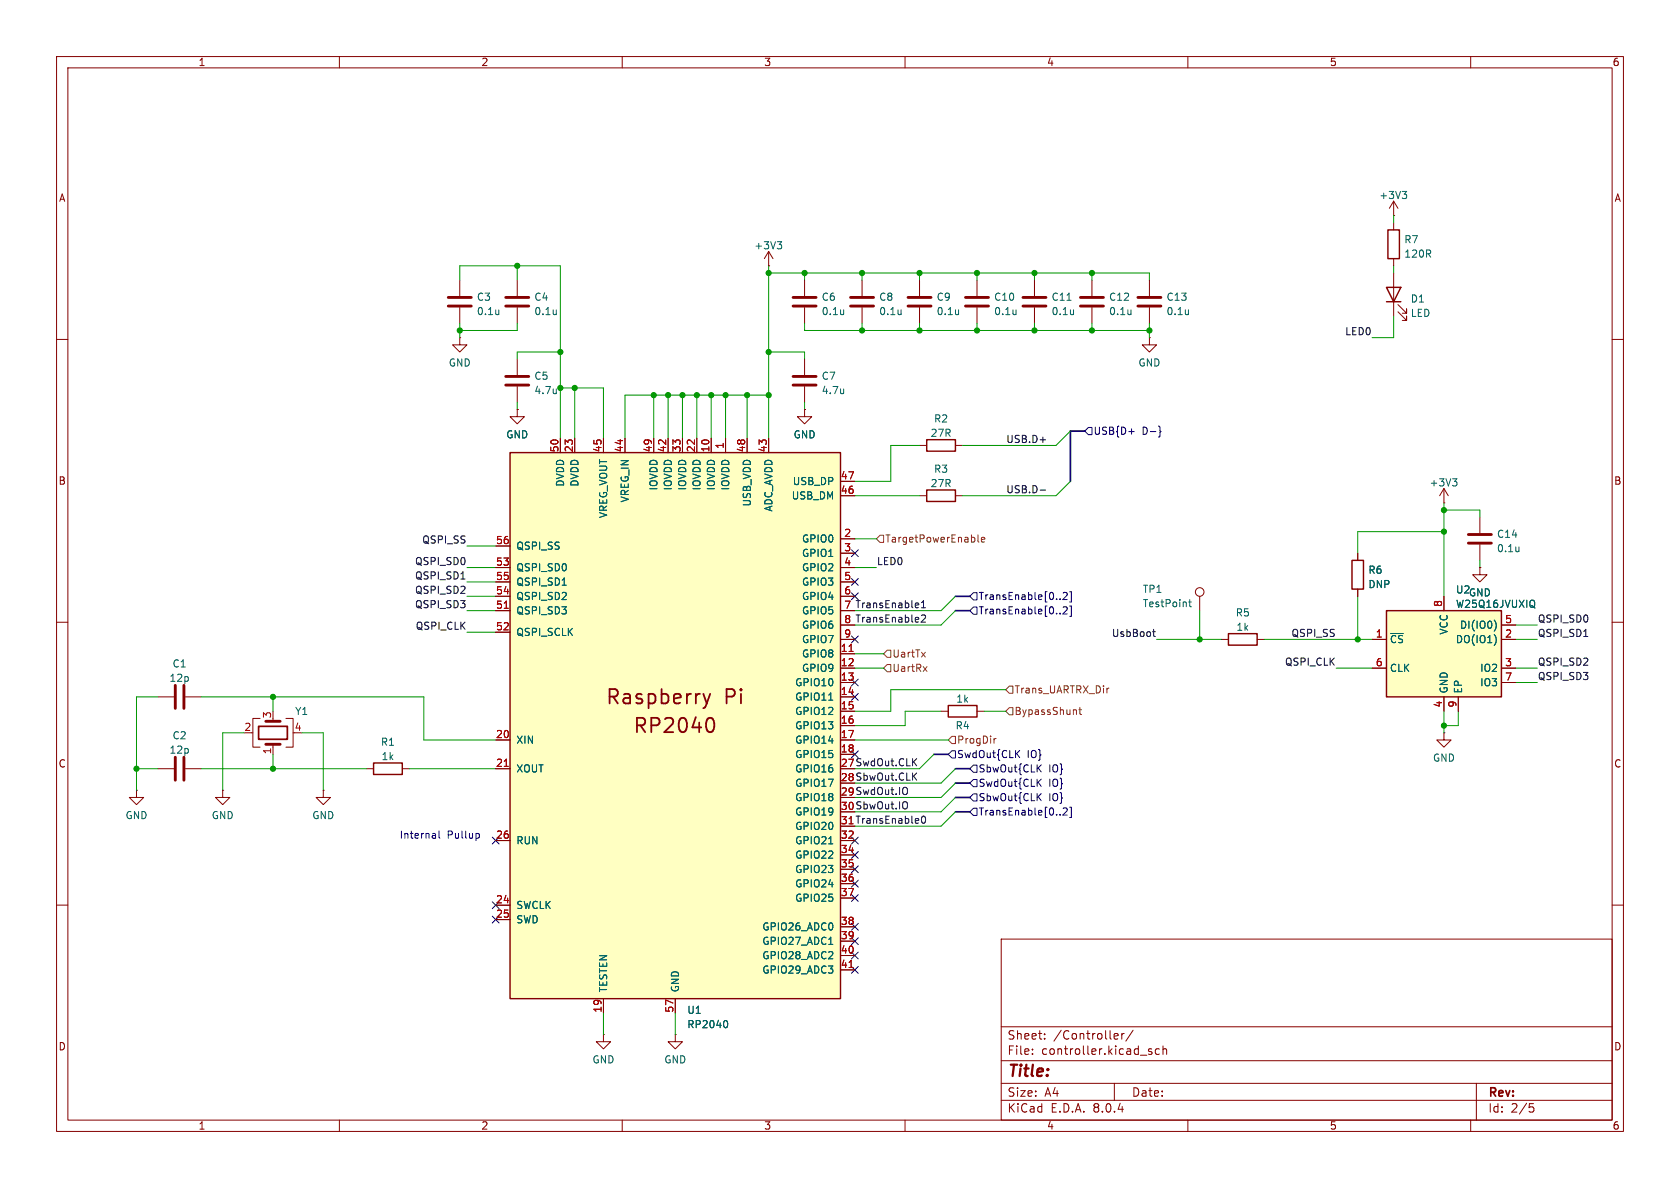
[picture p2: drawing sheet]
<svg xmlns="http://www.w3.org/2000/svg" width="297mm" height="210mm" viewBox="0 0 297 210" stroke-linecap="round" stroke-linejoin="round" font-family="sans-serif">
<g fill="none" stroke="#840000" stroke-width=".18">
<path d="M10 10h277v190h-277zM12 12h273v186h-273zM60 10v2M110 10v2M160 10v2M210 10v2M260 10v2M10 60h2M81.3 59.7v1.3h1.2l-1.2 1.2-1.3-1.2h1.3M81.3 59.7h.1M81.3 49.5v2.8M81.3 54.4v2.8"/>
<path d="M91.4 49.5v2.8M91.4 54.4v2.8M152.4 49.5v2.8M152.4 54.4v2.8M162.6 49.5v2.8M162.6 54.4v2.8M172.7 49.5v2.8M172.7 54.4v2.8M193 49.5v2.8M193 54.4v2.8M203.2 49.5v2.8M203.2 54.4v2.8"/>
<path d="M285 60h2M91.4 72.4v1.3h1.3l-1.3 1.2-1.2-1.2h1.2M91.4 72.4h.1M91.4 63.5v2.8M91.4 68.3v2.8M240 97.8v1.3M255.3 88.9h.1M255.3 86.4l-.8 1.2M255.3 86.4v2.5M255.3 86.4l.7 1.2M10 110h2M212.1 105.4v2.6"/>
<path d="M215.9 113h1.3M222.2 113h1.3M240 104.1v1.3M261.6 100.3v1.3h1.3l-1.3 1.3-1.3-1.3h1.3M261.6 100.3h.1M285 110h2M64.8 135.9h1.2M71.1 135.9h1.3M166.4 125.7h1.2M172.7 125.7h1.3M255.3 129.5v1.3h1.2l-1.2 1.3-1.3-1.3h1.3M255.3 129.5h.1"/>
<path d="M10 160h2M285 160h2M177 166h108v32h-108zM60 198v2M110 198v2M160 198v2M177 194.5h108M177 191.5h108M177 187.5h108M177 181.5h108M182.5 186.3v.1M182.5 185.5v.1"/>
<path d="M184.7 183.6v.1M184.7 182.8v.1M197 191.5v3M197.2 182.7l.4 .1 .1 .3-.7 .1M197.6 183.6l-.4 .1M198.3 182.7v1M198.7 182.7l-.2 .1-.2 .2M200.3 182.1l-1.3 2M203.1 185.8l.5 .2 .1 .2-.2 .2-.5-.1M203.1 185.5h.5M205 185.5l-.5-.1-.3 .3v.4l.2 .2h.6M205.6 185.5l.2-.1 .4 .1v.9"/>
<path d="M205.6 184.9v1.5M210 198v2M260 198v2M261 191.5v6.5M270.4 195.1h.7M270.5 195.7h.4l.3 .3-.2 .5-.5 .1"/>
<circle cx="212.1" cy="104.6" r=".76"/>
</g>
<g fill="none" stroke="#006464" stroke-width=".18">
<path d="M88.2 54.8v.8M88.2 55.5l-.1 .1M98.3 54.8v.8M98.3 55.5v.1M159.3 54.8v.8M159.3 55.5l-.1 .1M169.5 54.8v.8M169.5 55.5l-.1 .1M179.6 54.8v.8M179.6 55.5v.1M199.9 54.8v.8M199.9 55.5v.1"/>
<path d="M210.1 54.8v.8M210.1 55.5l-.1 .1M98.3 68.7v.9M98.3 69.5h.1M256.8 84.6h.8l-.5 .5M257.3 85.1l.3 .3v.3l-.3 .2M210.1 106.4h.5M210.3 106v1.1l.3 .2"/>
</g>
<path d="M239 99.1h2v5h-2zM217.2 112h5v2h-5zM66 134.9h5.1v2h-5.1zM167.6 124.7h5.1v2h-5.1z" fill="none" stroke="#840000" stroke-width=".25"/>
<g fill="none" stroke="#840000" stroke-width=".51">
<path d="M79.2 54.1h4.1M79.2 52.6h4.1M89.4 54.1h4.1M89.4 52.6h4.1M150.4 54.1h4M150.4 52.6h4M160.5 54.1h4.1M160.5 52.6h4.1M170.7 54.1h4.1M170.7 52.6h4.1M191 54.1h4.1M191 52.6h4.1"/>
<path d="M201.2 54.1h4M201.2 52.6h4M89.4 68.1h4.1M89.4 66.5h4.1"/>
</g>
<path d="M245.1 108h20.3v15.2h-20.3z" fill="#ffffc2"/>
<path d="M245.1 50.8h2.5l-1.2 2.5zM245.1 53.3h2.5M163.8 86.6h5.1v2h-5.1zM245.1 108h20.3v15.2h-20.3z" fill="none" stroke="#840000" stroke-width=".25"/>
<g fill="none" stroke="#840000" stroke-width=".18">
<path d="M142.2 49.5v2.8M142.2 54.4v2.8M182.9 49.5v2.8M182.9 54.4v2.8M203.2 59.7v1.3h1.3l-1.3 1.2-1.3-1.2h1.3M203.2 59.7h.1M246.4 48.3v7.6M247.1 55.1l1.6 1.5v-.7v.7h-.8M247.1 53.8l1.6 1.6v-.8v.8h-.8M142.2 72.4v1.3h1.3l-1.3 1.2-1.2-1.2h1.2M142.2 72.4h.1M142.2 63.5v2.8"/>
<path d="M142.2 68.3v2.8M162.6 87.6h1.2M168.9 87.6h1.3M242.6 113h2.5M242.6 118.1h2.5M255.3 105.4v2.6M265.4 113h2.6M265.4 118.1h2.6M265.4 110.5h2.6M24.1 139.7v1.3h1.3l-1.3 1.2-1.2-1.2h1.2M24.1 139.7h.1M27.9 135.9h2.8"/>
<path d="M27.9 123.2h2.8M32.8 135.9h2.8M32.8 123.2h2.8M39.4 139.7v1.3h1.2l-1.2 1.2-1.3-1.2h1.3M39.4 139.7h.1M57.1 139.7v1.3h1.3l-1.3 1.2-1.2-1.2h1.2M57.1 139.7h.1M255.3 123.2v2.5M257.8 123.2v2.5M265.4 120.7h2.6M106.7 182.9v1.3h1.2l-1.2 1.2-1.3-1.2h1.3M106.7 182.9h.1"/>
<path d="M119.4 182.9v1.3h1.2l-1.2 1.2-1.3-1.2h1.3M119.4 182.9h.1"/>
</g>
<path d="M149.1 54.8v.8M149.1 55.5v.1M188.6 53.1h.8M189.8 54.8v.8M189.8 55.5l-.1 .1M149.1 68.7v.9M149.1 69.5h.1M264.2 109.7a1.49 1.49 0 0 1 0 1.8M264.5 112.7v.8M271.1 106.2a.91 .91 0 0 1 0 1.1l.3 .2" fill="none" stroke="#006464" stroke-width=".18"/>
<path d="M140.2 54.1h4.1M140.2 52.6h4.1M180.8 54.1h4.1M180.8 52.6h4.1M140.2 68.1h4.1M140.2 66.5h4.1M31 121.2v4M31 133.9v4M32.5 121.2v4M32.5 133.9v4" fill="none" stroke="#840000" stroke-width=".51"/>
<path d="M90.2 80h58.4v96.5h-58.4z" fill="#ffffc2"/>
<path d="M245.4 40.6h2v5.1h-2zM163.8 77.7h5.1v2.1h-5.1zM90.2 80h58.4v96.5h-58.4z" fill="none" stroke="#840000" stroke-width=".25"/>
<path d="M124.3 122.7l.6 1.6M124.9 124.3l-.2 .7-.4 .2M125.4 126.9a.65 .65 0 0 1 .8 .5 1.49 1.49 0 0 1-.5 2h-.3M125.5 122.7l-.6 1.6" fill="none" stroke="#840000" stroke-width=".32"/>
<g fill="none" stroke="#840000" stroke-width=".18">
<path d="M246.4 38.1h.1M246.4 35.6v2.5M246.4 39.4v1.2M246.4 35.6l-.8 1.2M246.4 35.6l.7 1.2M135.9 47h.1M135.9 44.5v2.5M135.9 44.5l-.8 1.2M135.9 44.5l.8 1.2M246.4 45.7v1.3M91.4 72.4h.1M99.1 77.5v2.5"/>
<path d="M101.6 77.5v2.5M106.7 77.5v2.5M110.5 77.5v2.5M115.6 77.5v2.5M118.1 77.5v2.5M120.6 77.5v2.5M123.2 77.5v2.5M125.7 77.5v2.5M128.3 77.5v2.5M132.1 77.5v2.5M135.9 77.5v2.5M142.2 72.4h.1"/>
<path d="M162.6 78.7h1.2M168.9 78.7h1.3M87.6 96.5h2.6M148.6 95.3h2.5M148.6 97.8h2.5M148.6 87.6h2.5M148.6 85.1h2.5M240 97.8v1.3M261.6 91.4v2.8M261.6 96.3v2.8M87.6 100.3h2.6M87.6 102.9h2.6"/>
<path d="M87.6 108h2.6M87.6 111.8h2.6M87.6 105.4h2.6M148.6 115.6h2.5M148.6 118.1h2.5M148.6 100.3h2.5M148.6 102.9h2.5M148.6 108h2.5M148.6 105.4h2.5M148.6 110.5h2.5M148.6 113h2.5M240 104.1v1.3"/>
<path d="M242.6 118.1h2.5M242.6 113h2.5M255.3 105.4v2.6M261.6 100.3h.1M265.4 118.1h2.6M265.4 110.5h2.6M265.4 113h2.6M44.4 129.5h.3M46 127h-1.3v5.1h1.3M48.3 131.6v1.8M50.5 127h1.3v5.1h-1.3M87.6 130.8h2.6"/>
<path d="M87.6 135.9h2.6M148.6 120.7h2.5M148.6 123.2h2.5M148.6 125.7h2.5M148.6 128.3h2.5M148.6 130.8h2.5M148.6 133.4h2.5M255.3 123.2v2.5M257.8 123.2v2.5M265.4 120.7h2.6M87.6 148.6h2.6M148.6 148.6h2.5"/>
<path d="M148.6 151.1h2.5M148.6 153.7h2.5M148.6 156.2h2.5M148.6 158.8h2.5M87.6 160h2.6M87.6 162.6h2.6M106.7 176.5v2.6M119.4 176.5v2.6M148.6 163.8h2.5M148.6 166.4h2.5M148.6 168.9h2.5M148.6 171.5h2.5"/>
</g>
<path d="M89.1 107.5h.8M150.1 115.2h.7M89.1 135.5h.8M150.1 171h.7" fill="none" stroke="#a90000" stroke-width=".18"/>
<g fill="none" stroke="#006464" stroke-width=".18">
<path d="M247.9 33.8h.8l-.4 .5M248.4 34.3l.3 .3v.3l-.3 .2M137.4 42.7h.8l-.4 .5M137.9 43.2l.3 .2v.4l-.3 .2M268.5 96.7v.8M268.5 97.4v.1M99.4 103.4h.7M264.2 109.7a1.49 1.49 0 0 1 0 1.8M264.5 112.7v.8M271.1 106.2a.91 .91 0 0 1 0 1.1l.3 .2M146.5 123.8h.7M146.5 149.2h.7"/>
<path d="M146.5 166.9h.7M128.3 180.4a.79 .79 0 0 1 0 1.3"/>
</g>
<path d="M45.7 128.4h5.1v2.3h-5.1z" fill="none" stroke="#840000" stroke-width=".3"/>
<path d="M259.6 96h4.1M259.6 94.5h4.1M47 131.6h2.5M47 127.5h2.5" fill="none" stroke="#840000" stroke-width=".51"/>
<g fill="none" stroke="#725600" stroke-width=".18">
<path d="M155.6 94.6h.6v1.3h-.6l-.7-.6zM172.9 94.6v1l.2 .2M173.5 95.4l.6-.1-.1-.3h-.3l-.2 .2 .1 .6h.4M156.8 114.9h.7v1.3h-.7l-.6-.6zM156.8 117.5h.7v1.2h-.7l-.6-.6zM163.2 117.8l.7 .9M163.9 117.8l-.7 .9M168.3 130.2h.6v1.2h-.6l-.7-.6zM175.7 130.5v.9M176.1 130.5l-.4 .3M177.8 121.9l.6-.6h.7v1.3h-.7zM177.8 125.7l.6-.6h.7v1.3h-.7z"/>
<path d="M190.2 125.5l.1 .8M190.7 125.5h.5M190.9 125v1.1l.3 .2M196.1 121.7h-.3"/>
</g>
<g fill="none" stroke="#000084" stroke-width=".18">
<path d="M192.4 75.6h.6v1.2h-.6l-.6-.6zM199.6 76.3h.9M204.9 75.3l.2 .2v.6l.1 .2-.1 .2v.6l-.2 .2M150.5 97.2l1.2 1.2M151.7 97.2l-1.2 1.2M150.5 112.4l1.2 1.2M150.5 104.8l1.2 1.2M150.5 102.3l1.2 1.2M151.7 112.4l-1.2 1.2M151.7 104.8l-1.2 1.2M151.7 102.3l-1.2 1.2M172.1 107.3h.6v1.3h-.6l-.7-.6z"/>
<path d="M172.1 104.8h.6v1.2h-.6l-.7-.6zM187.4 108.4v.1M187.4 105.9v.1M187.9 107.4l.5-.1 .3 .3-.8 .9h.8M187.9 104.8l.5-.1 .3 .4-.8 .9h.8M189.1 107.1h.3v1.9h-.3M189.1 104.6h.3v1.8h-.3M150.5 132.7l1.2 1.3M150.5 120l1.2 1.3M150.5 122.6l1.2 1.2M151.7 132.7l-1.2 1.3M151.7 120l-1.2 1.3"/>
<path d="M151.7 122.6l-1.2 1.2M168.3 132.7h.6v1.3h-.6l-.7-.6zM172.1 137.8h.6v1.3h-.6l-.7-.7zM172.1 135.3h.6v1.2h-.6l-.7-.6zM179.7 133.2l.6 .7M180.3 132.7l-.8 .7M183.5 138.3l.6 .7M183.5 135.7l.6 .8M184.1 137.7l-.7 .8M184.1 135.2l-.7 .7M87 148l1.2 1.2M87 159.4l1.2 1.2"/>
<path d="M88.2 148l-1.2 1.2M88.2 159.4l-1.2 1.2M150.5 150.5l1.2 1.2M150.5 153.1l1.2 1.2M150.5 158.1l1.2 1.3M150.5 155.6l1.2 1.2M150.5 148l1.2 1.2M151.7 150.5l-1.2 1.2M151.7 153.1l-1.2 1.2M151.7 158.1l-1.2 1.3M151.7 155.6l-1.2 1.2M151.7 148l-1.2 1.2"/>
<path d="M172.1 140.3h.6v1.3h-.6l-.7-.6zM172.1 142.9h.6v1.2h-.6l-.7-.6zM183.5 140.8l.6 .7M184.1 140.3l-.7 .7M187.4 144v.1M187.9 142.9l.5-.1 .3 .4-.8 .9h.8M189.1 142.7h.3v1.8h-.3M87 162l1.2 1.2M88.2 162l-1.2 1.2M150.5 163.2l1.2 1.2M150.5 165.8l1.2 1.2M150.5 170.8l1.2 1.3"/>
<path d="M150.5 168.3l1.2 1.2M151.7 163.2l-1.2 1.2M151.7 165.8l-1.2 1.2M151.7 170.8l-1.2 1.3M151.7 168.3l-1.2 1.2"/>
</g>
<g fill="none" stroke="#0f0f0f" stroke-width=".18">
<path d="M183.9 77.7h1M183.9 86.6h1M81.5 102.4h.7M162.4 106.7v.2l-.6 .1M162.9 108.8l.5-.1 .2 .4-.8 .9h.8M162.9 107.4h.7M162.9 106.5l.4-.3v1.2M203.8 111.7h.4M203.9 111.2v1.1l.3 .2M280 112.5h.7M160.2 139.2a.9 .9 0 0 1 0 1.2M161.5 134.7l.6 .7"/>
<path d="M161.5 137.2l.6 .7M162.1 134.1l-.8 .7M162.1 136.6l-.8 .8M160.2 141.8a.9 .9 0 0 1 0 1.1M163 144.4l.2-.1a.68 .68 0 0 1 .4 .6 .68 .68 0 0 1-.4 .6l-.2-.1-.1-.3z"/>
</g>
<path d="M76.9 147.4l.1 .8M77 148.1l-.1 .1M77 147.6l-.1 .1M77.6 146.9v1.1l.2 .2M84.5 147.3l.2 .3v.3l-.2 .3" fill="none" stroke="#0000c2" stroke-width=".18"/>
<path d="M191.8 76.2h-2.6v8.9M168.9 108h2.5M168.9 105.4h2.5M165.1 133.4h2.5M168.9 138.4h2.5M168.9 135.9h2.5M168.9 141h2.5M168.9 143.5h2.5" fill="none" stroke="#000084" stroke-width=".3"/>
<g fill="none" stroke="#009600" stroke-width=".18">
<path d="M246.4 38.1v1.3M81.3 49.5v-2.5h17.8v30.5M81.3 57.2v2.5M91.4 57.2v1.2h-10.1M91.4 47v2.5M135.9 48.3h67.3v1.2M135.9 47v30.5M142.2 57.2v1.2h61M142.2 48.3v1.2M152.4 48.3v1.2M152.4 57.2v1.2M162.6 48.3v1.2"/>
<path d="M162.6 57.2v1.2M172.7 48.3v1.2M172.7 57.2v1.2M182.9 48.3v1.2M182.9 57.2v1.2M193 48.3v1.2M193 57.2v1.2M203.2 57.2v2.5M246.4 47v1.3M246.4 55.9v3.8h-3.8M91.4 71.1v1.3M99.1 62.2h-7.7v1.3"/>
<path d="M99.1 68.6h7.6v8.9M101.6 68.6v8.9M115.6 69.9v7.6M118.1 69.9v7.6M120.6 69.9v7.6M123.2 69.9v7.6M125.7 69.9v7.6M128.3 69.9v7.6M132.1 69.9v7.6M135.9 62.2h6.3v1.3M135.9 69.9h-25.4v7.6M142.2 71.1v1.3"/>
<path d="M162.6 78.7h-5.1v6.4h-6.4M189.2 76.2l-2.5 2.5h-16.5M82.5 96.5h5.1M151.1 87.6h11.5M151.1 95.3h3.8M189.2 85.1l-2.5 2.5h-16.5M255.3 88.9v16.5M255.3 94h-15.3v3.8M255.3 90.2h6.3v1.2M261.6 99.1v1.2M82.5 100.3h5.1M82.5 108h5.1"/>
<path d="M82.5 102.9h5.1M82.5 105.4h5.1M82.5 111.8h5.1M151.1 100.3h3.8M151.1 118.1h5.1M151.1 115.6h5.1M168.9 108l-2.5 2.5h-15.3M168.9 105.4l-2.5 2.6h-15.3M204.5 113h11.4M212.1 108v5M223.5 113h19.1M236.2 118.1h6.4"/>
<path d="M240 105.4v7.6M268 113h3.8M268 110.5h3.8M268 118.1h3.8M24.1 135.9h3.8M27.9 123.2h-3.8v16.5M35.6 123.2h39.3v7.6h12.7M35.6 135.9h29.2M43.2 129.5h-3.8v10.2M48.3 123.2v2.5M48.3 133.4v2.5M53.3 129.5h3.8v10.2"/>
<path d="M72.4 135.9h15.2M151.1 130.8h16.5M165.1 133.4l-2.5 2.5h-11.5M166.4 125.7h-6.4v2.6h-8.9M168.9 138.4l-2.5 2.6h-15.3M168.9 135.9l-2.5 2.5h-15.3M174 125.7h3.8M177.8 121.9h-20.3v3.8h-6.4M255.3 125.7v3.8M257.8 125.7v2.6h-2.5M268 120.7h3.8M168.9 141l-2.5 2.5h-15.3"/>
<path d="M168.9 143.5l-2.5 2.6h-15.3M106.7 179.1v3.8M119.4 179.1v3.8"/>
</g>
<g fill="#009600" stroke="#009600" stroke-width=".18">
<circle cx="135.9" cy="62.2" r=".46"/>
<circle cx="123.2" cy="69.9" r=".46"/>
<circle cx="120.6" cy="69.9" r=".46"/>
<circle cx="135.9" cy="69.9" r=".46"/>
<circle cx="132.1" cy="69.9" r=".46"/>
<circle cx="128.3" cy="69.9" r=".46"/>
<circle cx="125.7" cy="69.9" r=".46"/>
<circle cx="142.2" cy="48.3" r=".46"/>
<circle cx="135.9" cy="48.3" r=".46"/>
<circle cx="118.1" cy="69.9" r=".46"/>
<circle cx="115.6" cy="69.9" r=".46"/>
<circle cx="182.9" cy="48.3" r=".46"/>
<circle cx="172.7" cy="48.3" r=".46"/>
<circle cx="193" cy="58.4" r=".46"/>
<circle cx="182.9" cy="58.4" r=".46"/>
<circle cx="203.2" cy="58.4" r=".46"/>
<circle cx="193" cy="48.3" r=".46"/>
<circle cx="24.1" cy="135.9" r=".46"/>
<circle cx="48.3" cy="135.9" r=".46"/>
<circle cx="91.4" cy="47" r=".46"/>
<circle cx="99.1" cy="62.2" r=".46"/>
<circle cx="48.3" cy="123.2" r=".46"/>
<circle cx="99.1" cy="68.6" r=".46"/>
<circle cx="101.6" cy="68.6" r=".46"/>
<circle cx="81.3" cy="58.4" r=".46"/>
<circle cx="162.6" cy="48.3" r=".46"/>
<circle cx="152.4" cy="48.3" r=".46"/>
<circle cx="152.4" cy="58.4" r=".46"/>
<circle cx="162.6" cy="58.4" r=".46"/>
<circle cx="172.7" cy="58.4" r=".46"/>
<circle cx="240" cy="113" r=".46"/>
<circle cx="255.3" cy="94" r=".46"/>
<circle cx="255.3" cy="128.3" r=".46"/>
<circle cx="255.3" cy="90.2" r=".46"/>
<circle cx="212.1" cy="113" r=".46"/>
</g>
<g font-size="3.5" fill="#840000">
<text x="106.9" y="124.9">Raspberry</text>
<text x="128.1" y="124.9">Pi</text>
<text x="111.8" y="130">RP2040</text>
</g>
<text font-size="2.8" fill="#840000" x="178" y="190.9">Title:</text>
<g font-size="2.1" fill="#840000">
<text x="178" y="184">Sheet:</text>
<text x="186.2" y="184">/Controller/</text>
<text x="178" y="186.7">File:</text>
<text x="184.1" y="186.7">controller.kicad_sch</text>
<text x="178" y="196.9">KiCad</text>
<text x="178" y="194.1">Size:</text>
<text x="184.7" y="194.1">A4</text>
<text x="185.7" y="196.9">E.D.A.</text>
<text x="193.3" y="196.9">8.0.4</text>
<text x="200" y="194.1">Date:</text>
<text x="263" y="194.3">Rev:</text>
<text x="263" y="196.9">Id:</text>
<text x="267.1" y="196.9">2/5</text>
</g>
<g font-size="1.8" fill="#840000">
<text x="35" y="11.9">1</text>
<text x="85" y="11.9">2</text>
<text x="135" y="11.9">3</text>
<text x="185" y="11.9">4</text>
<text x="235" y="11.9">5</text>
<text x="285" y="11.9">6</text>
<text x="10.3" y="35.9">A</text>
<text x="285.3" y="35.9">A</text>
<text x="10.3" y="85.9">B</text>
<text x="285.3" y="85.9">B</text>
<text x="10.3" y="135.9">C</text>
<text x="148.5" y="135.6">27 SwdOut.CLK</text>
<text x="285.3" y="135.9">C</text>
<text x="148.5" y="138.2">28 SbwOut.CLK</text>
<text x="148.5" y="140.7">29 SwdOut.IO</text>
<text x="148.5" y="143.3">30 SbwOut.IO</text>
<text x="10.3" y="185.9">D</text>
<text x="285.3" y="185.9">D</text>
<text x="35" y="199.9">1</text>
<text x="85" y="199.9">2</text>
<text x="135" y="199.9">3</text>
<text x="185" y="199.9">4</text>
<text x="235" y="199.9">5</text>
<text x="285" y="199.9">6</text>
</g>
<g font-size="1.8" fill="#006464">
<text x="243.7" y="35.4">+3V3</text>
<text x="133.2" y="44.3">+3V3</text>
<text x="248.2" y="43.2">R7</text>
<text x="248.2" y="45.7">120R</text>
<text x="84.2" y="53.4">C3</text>
<text x="94.4" y="53.4">C4</text>
<text x="145.2" y="53.4">C6</text>
<text x="155.3" y="53.4">C8</text>
<text x="165.5" y="53.4">C9</text>
<text x="175.7" y="53.4">C10</text>
<text x="185.8" y="53.4">C11</text>
<text x="196" y="53.4">C12</text>
<text x="206.1" y="53.4">C13</text>
<text x="249.3" y="53.7">D1</text>
<text x="84.2" y="55.9">0.1u</text>
<text x="94.4" y="55.9">0.1u</text>
<text x="145.2" y="55.9">0.1u</text>
<text x="155.3" y="55.9">0.1u</text>
<text x="165.5" y="55.9">0.1u</text>
<text x="175.7" y="55.9">0.1u</text>
<text x="185.8" y="55.9">0.1u</text>
<text x="196" y="55.9">0.1u</text>
<text x="206.1" y="55.9">0.1u</text>
<text x="249.3" y="56.2">LED</text>
<text x="79.2" y="65">GND</text>
<text x="201.2" y="65">GND</text>
<text x="94.4" y="67.3">C5</text>
<text x="94.4" y="69.9">4.7u</text>
<text x="145.2" y="67.3">C7</text>
<text x="145.2" y="69.9">4.7u</text>
<text x="89.4" y="77.7">GND</text>
<text x="140.2" y="77.7">GND</text>
<text x="164.4" y="77.4">27R</text>
<text x="165" y="74.9">R2</text>
<text x="165" y="83.8">R3</text>
<text x="99.9" y="86.1" transform="rotate(-90 99.9 86.1)">DVDD</text>
<text x="102.5" y="86.1" transform="rotate(-90 102.5 86.1)">DVDD</text>
<text x="111.4" y="88.9" transform="rotate(-90 111.4 88.9)">VREG_IN</text>
<text x="116.4" y="86.8" transform="rotate(-90 116.4 86.8)">IOVDD</text>
<text x="119" y="86.8" transform="rotate(-90 119 86.8)">IOVDD</text>
<text x="121.5" y="86.8" transform="rotate(-90 121.5 86.8)">IOVDD</text>
<text x="124.1" y="86.8" transform="rotate(-90 124.1 86.8)">IOVDD</text>
<text x="126.6" y="86.8" transform="rotate(-90 126.6 86.8)">IOVDD</text>
<text x="129.1" y="86.8" transform="rotate(-90 129.1 86.8)">IOVDD</text>
<text x="132.9" y="89.6" transform="rotate(-90 132.9 89.6)">USB_VDD</text>
<text x="139.9" y="88.5">USB_DM</text>
<text x="140.1" y="86">USB_DP</text>
<text x="164.4" y="86.3">27R</text>
<text x="252.6" y="86.2">+3V3</text>
<text x="107.5" y="91.7" transform="rotate(-90 107.5 91.7)">VREG_VOUT</text>
<text x="136.8" y="90.5" transform="rotate(-90 136.8 90.5)">ADC_AVDD</text>
<text x="264.6" y="95.3">C14</text>
<text x="91.2" y="101.2">QSPI_SD0</text>
<text x="91.2" y="97.4">QSPI_SS</text>
<text x="141.7" y="96.1">GPIO0</text>
<text x="141.7" y="98.7">GPIO1</text>
<text x="141.7" y="101.2">GPIO2</text>
<text x="241.8" y="101.6">R6</text>
<text x="264.6" y="97.8">0.1u</text>
<text x="91.2" y="106.3">QSPI_SD2</text>
<text x="91.2" y="103.7">QSPI_SD1</text>
<text x="141.7" y="103.7">GPIO3</text>
<text x="141.7" y="106.3">GPIO4</text>
<text x="201.9" y="105">TP1</text>
<text x="201.9" y="107.5">TestPoint</text>
<text x="241.8" y="104.2">DNP</text>
<text x="257.3" y="105.1">U2</text>
<text x="257.3" y="107.7">W25Q16JVUXIQ</text>
<text x="259.6" y="105.6">GND</text>
<text x="91.2" y="108.8">QSPI_SD3</text>
<text x="91.2" y="112.6">QSPI_SCLK</text>
<text x="141.7" y="108.8">GPIO5</text>
<text x="141.7" y="111.4">GPIO6</text>
<text x="141.7" y="113.9">GPIO7</text>
<text x="218.4" y="109.2">R5</text>
<text x="218.5" y="111.7">1k</text>
<text x="245.6" y="113.9">~{CS}</text>
<text x="256.1" y="112.3" transform="rotate(-90 256.1 112.3)">VCC</text>
<text x="257.3" y="113.9">DO(IO1)</text>
<text x="258" y="111.4">DI(IO0)</text>
<text x="30.4" y="118.2">C1</text>
<text x="141.7" y="116.4">GPIO8</text>
<text x="141.7" y="119">GPIO9</text>
<text x="245.6" y="119">CLK</text>
<text x="261.6" y="119">IO2</text>
<text x="29.9" y="120.7">12p</text>
<text x="140.5" y="121.5">GPIO10</text>
<text x="140.5" y="124.1">GPIO11</text>
<text x="169" y="124.4">1k</text>
<text x="256.1" y="122.7" transform="rotate(-90 256.1 122.7)">GND</text>
<text x="258.7" y="122.7" transform="rotate(-90 258.7 122.7)">EP</text>
<text x="261.6" y="121.5">IO3</text>
<text x="30.4" y="130.9">C2</text>
<text x="52.1" y="126.6">Y1</text>
<text x="91.2" y="131.7">XIN</text>
<text x="140.5" y="126.6">GPIO12</text>
<text x="140.5" y="129.1">GPIO13</text>
<text x="140.5" y="131.7">GPIO14</text>
<text x="168.8" y="129.1">R4</text>
<text x="29.9" y="133.4">12p</text>
<text x="67.2" y="132">R1</text>
<text x="67.4" y="134.6">1k</text>
<text x="91.2" y="136.8">XOUT</text>
<text x="140.5" y="134.2">GPIO15</text>
<text x="140.5" y="136.8">GPIO16</text>
<text x="253.2" y="134.8">GND</text>
<text x="140.5" y="139.3">GPIO17</text>
<text x="140.5" y="141.8">GPIO18</text>
<text x="22.1" y="145">GND</text>
<text x="37.3" y="145">GND</text>
<text x="55.1" y="145">GND</text>
<text x="91.2" y="149.5">RUN</text>
<text x="140.5" y="144.4">GPIO19</text>
<text x="140.5" y="146.9">GPIO20</text>
<text x="140.5" y="149.5">GPIO21</text>
<text x="140.5" y="152">GPIO22</text>
<text x="140.5" y="154.5">GPIO23</text>
<text x="91.2" y="160.9">SWCLK</text>
<text x="140.5" y="157.1">GPIO24</text>
<text x="140.5" y="159.6">GPIO25</text>
<text x="91.2" y="163.4">SWD</text>
<text x="134.7" y="164.7">GPIO26_ADC0</text>
<text x="134.7" y="167.2">GPIO27_ADC1</text>
<text x="134.7" y="169.8">GPIO28_ADC2</text>
<text x="134.7" y="172.3">GPIO29_ADC3</text>
<text x="107.5" y="175.5" transform="rotate(-90 107.5 175.5)">TESTEN</text>
<text x="120.2" y="175.5" transform="rotate(-90 120.2 175.5)">GND</text>
<text x="121.4" y="179.4">U1</text>
<text x="121.4" y="182">RP2040</text>
<text x="104.6" y="188.2">GND</text>
<text x="117.3" y="188.2">GND</text>
</g>
<g font-size="1.8" fill="#0f0f0f">
<text x="237.7" y="59.3">LED0</text>
<text x="177.8" y="78.4">USB.D+</text>
<text x="177.8" y="87.3">USB.D-</text>
<text x="73.3" y="100">QSPI_SD0</text>
<text x="74.5" y="96.2">QSPI_SS</text>
<text x="154.9" y="100">LED0</text>
<text x="73.3" y="105.1">QSPI_SD2</text>
<text x="73.3" y="107.6">QSPI_SD3</text>
<text x="73.3" y="102.5">QSPI_SD1</text>
<text x="149.2" y="107.7">7 TransEnable1</text>
<text x="73.4" y="111.4">QSPI_CLK</text>
<text x="149.2" y="110.2">8 TransEnable2</text>
<text x="196.5" y="112.7">UsbBoot</text>
<text x="228.2" y="112.7">QSPI_SS</text>
<text x="271.8" y="110.1">QSPI_SD0</text>
<text x="271.8" y="112.7">QSPI_SD1</text>
<text x="227.1" y="117.8">QSPI_CLK</text>
<text x="271.8" y="117.8">QSPI_SD2</text>
<text x="271.8" y="120.3">QSPI_SD3</text>
</g>
<g font-size="1.8" fill="#000084">
<text x="193.2" y="77.1">USB{D+</text>
<text x="201.9" y="77.1">D-}</text>
<text x="172.9" y="106.3">TransEnable[0..2]</text>
<text x="172.9" y="108.8">TransEnable[0..2]</text>
<text x="169.1" y="134.2">SwdOut{CLK</text>
<text x="172.9" y="136.8">SbwOut{CLK</text>
<text x="181.6" y="134.2">IO}</text>
<text x="185.4" y="136.8">IO}</text>
<text x="172.9" y="141.8">SbwOut{CLK</text>
<text x="172.9" y="139.3">SwdOut{CLK</text>
<text x="185.4" y="141.8">IO}</text>
<text x="185.4" y="139.3">IO}</text>
<text x="172.9" y="144.4">TransEnable[0..2]</text>
</g>
<g font-size="1.8" fill="#a90000">
<text x="98.8" y="80.1" transform="rotate(-90 98.8 80.1)">50</text>
<text x="101.3" y="80.1" transform="rotate(-90 101.3 80.1)">23</text>
<text x="106.4" y="80.1" transform="rotate(-90 106.4 80.1)">45</text>
<text x="110.2" y="80.1" transform="rotate(-90 110.2 80.1)">44</text>
<text x="115.3" y="80.1" transform="rotate(-90 115.3 80.1)">49</text>
<text x="117.9" y="80.1" transform="rotate(-90 117.9 80.1)">42</text>
<text x="120.4" y="80.1" transform="rotate(-90 120.4 80.1)">33</text>
<text x="122.9" y="80.1" transform="rotate(-90 122.9 80.1)">22</text>
<text x="125.5" y="80.1" transform="rotate(-90 125.5 80.1)">10</text>
<text x="128" y="79.4" transform="rotate(-90 128 79.4)">1</text>
<text x="131.8" y="80.1" transform="rotate(-90 131.8 80.1)">48</text>
<text x="135.6" y="80.1" transform="rotate(-90 135.6 80.1)">43</text>
<text x="148.5" y="87.4">46</text>
<text x="148.5" y="84.8">47</text>
<text x="149.2" y="95">2</text>
<text x="87.6" y="100.1">53</text>
<text x="87.6" y="96.3">56</text>
<text x="149.2" y="97.5">3</text>
<text x="149.2" y="100.1">4</text>
<text x="87.6" y="107.7">51</text>
<text x="87.6" y="105.2">54</text>
<text x="87.6" y="102.6">55</text>
<text x="149.2" y="102.6">5</text>
<text x="149.2" y="105.2">6</text>
<text x="149.2" y="107.7">7</text>
<text x="255" y="107.4" transform="rotate(-90 255 107.4)">8</text>
<text x="87.6" y="111.5">52</text>
<text x="149.2" y="112.8">9</text>
<text x="149.2" y="110.2">8</text>
<text x="243.1" y="112.8">1</text>
<text x="266" y="112.8">2</text>
<text x="266" y="110.2">5</text>
<text x="148.5" y="115.3">11</text>
<text x="148.5" y="117.9">12</text>
<text x="243.1" y="117.9">6</text>
<text x="266" y="117.9">3</text>
<text x="148.5" y="120.4">13</text>
<text x="148.5" y="122.9">14</text>
<text x="148.5" y="125.5">15</text>
<text x="255" y="125.2" transform="rotate(-90 255 125.2)">4</text>
<text x="257.6" y="125.2" transform="rotate(-90 257.6 125.2)">9</text>
<text x="266" y="120.4">7</text>
<text x="43.1" y="129.3">2</text>
<text x="48" y="127.1" transform="rotate(-90 48 127.1)">3</text>
<text x="52" y="129.3">4</text>
<text x="87.6" y="130.6">20</text>
<text x="148.5" y="128">16</text>
<text x="148.5" y="130.6">17</text>
<text x="48" y="133.4" transform="rotate(-90 48 133.4)">1</text>
<text x="87.6" y="135.6">21</text>
<text x="148.5" y="133.1">18</text>
<text x="148.5" y="135.6">27</text>
<text x="148.5" y="138.2">28</text>
<text x="148.5" y="140.7">29</text>
<text x="148.5" y="143.3">30</text>
<text x="87.6" y="148.3">26</text>
<text x="148.5" y="145.8">31 TransEnable0</text>
<text x="148.5" y="148.3">32</text>
<text x="148.5" y="145.8">31</text>
<text x="148.5" y="150.9">34</text>
<text x="148.5" y="153.4">35</text>
<text x="148.5" y="156">36</text>
<text x="87.6" y="159.8">24</text>
<text x="148.5" y="158.5">37</text>
<text x="87.6" y="162.3">25</text>
<text x="148.5" y="163.6">38</text>
<text x="148.5" y="166.1">39</text>
<text x="148.5" y="168.7">40</text>
<text x="148.5" y="171.2">41</text>
<text x="106.4" y="179.1" transform="rotate(-90 106.4 179.1)">19</text>
<text x="119.1" y="179.1" transform="rotate(-90 119.1 179.1)">57</text>
</g>
<g font-size="1.8" fill="#725600">
<text x="156.4" y="96.1">TargetPowerEnable</text>
<text x="157.7" y="116.4">UartTx</text>
<text x="157.7" y="119">UartRx</text>
<text x="179.3" y="122.8">Trans_UARTRX_Dir</text>
<text x="169.1" y="131.7">ProgDir</text>
<text x="179.3" y="126.6">BypassShunt</text>
</g>
<g font-size="1.8" fill="#0000c2">
<text x="70.6" y="148.3">Internal</text>
<text x="79" y="148.3">Pullup</text>
</g>
</svg>
